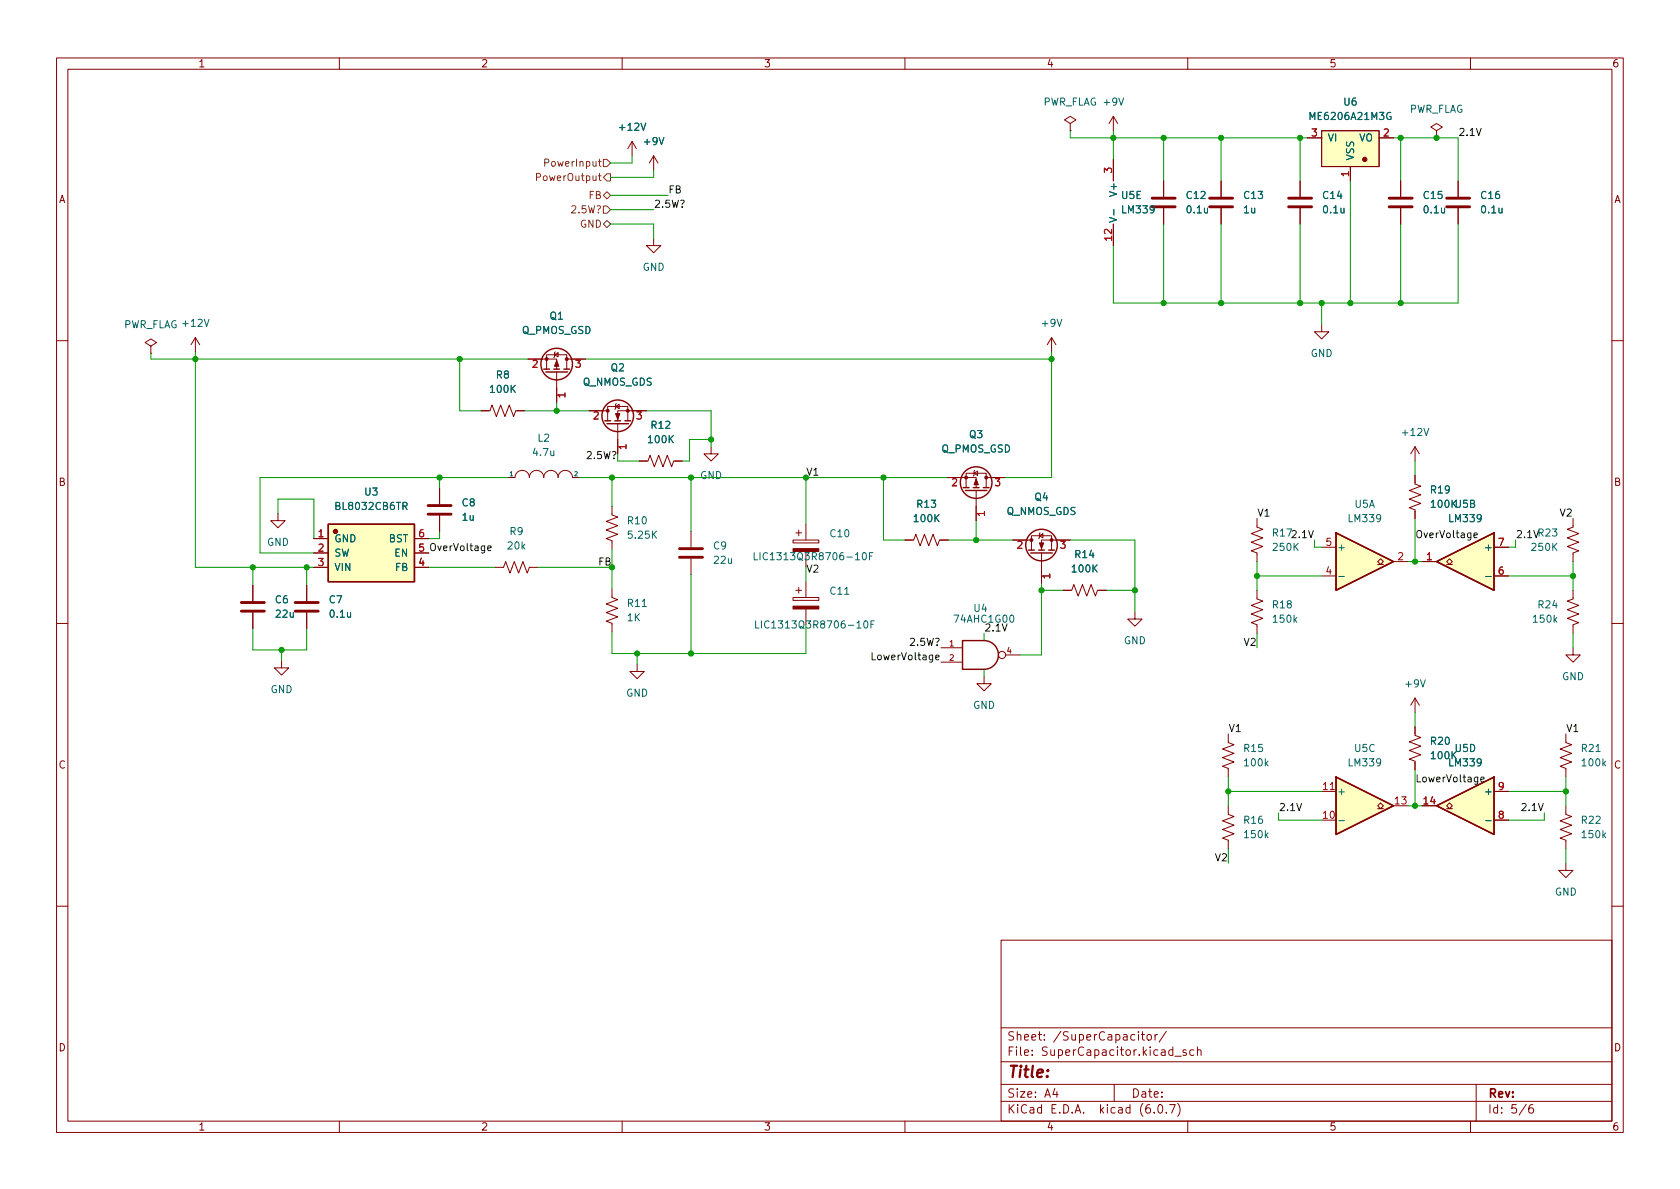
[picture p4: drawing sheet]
<svg xmlns="http://www.w3.org/2000/svg" width="297mm" height="210mm" viewBox="0 0 297 210" stroke-linecap="round" stroke-linejoin="round" font-family="sans-serif">
<g fill="none" stroke="#840000" stroke-width=".18">
<path d="M10 10.2h277v190.1h-277zM12 12.2h273v186.1h-273zM60 10.2v2M110 10.2v2M160 10.2v2M210 10.2v2M260 10.2v2M111.8 25l-.8 1.3M111.8 25v2.6M111.8 25l.7 1.3M115.6 27.6l-.8 1.2M115.6 27.6v2.5"/>
<path d="M115.6 27.6l.7 1.2M189.2 21.8l1-.6-1-.6-1 .6 1 .6v1.3M189.2 23.1h.1M196.8 20.6v2.5M196.8 28.2v3.8M196.8 39.6v3.8M196.8 20.6l-.7 1.2M196.8 20.6l.8 1.2M205.7 32v2.8M205.7 36.8v2.8M215.9 32v2.8M215.9 36.8v2.8"/>
<path d="M229.9 32v2.8M229.9 36.8v2.8M231.1 24.4h2.6M233.7 23.1h10.1v6.4h-10.1zM238.8 29.5v2.5M243.8 24.4h2.6M247.6 32v2.8M247.6 36.8v2.8M254 23.1l1-.6-1-.7-1 .7 1 .6v1.3M254 24.4h.1M257.8 32v2.8M257.8 36.8v2.8"/>
<path d="M34.5 59.7l-.7 1.3M34.5 59.7v2.5M34.5 59.7l.8 1.3M115.6 42.2v1.2h1.2l-1.2 1.3-1.3-1.3h1.3M185.9 59.7l-.7 1.3M185.9 59.7v2.5M185.9 59.7l.8 1.3M233.7 57.4v1.3h1.2l-1.2 1.2-1.3-1.2h1.3M10 60.2h2M26.7 61.2l1-.6-1-.7-1 .7 1 .6v1.3M26.7 62.5h.1M85.1 72.6h1.5l.4-1 .8 2.1 .7-2.1 .8 2.1 .7-2.1 .8 2.1 .4-1.1h1.5"/>
<path d="M93.3 63.5h5.1v1.8M96.6 65.3v-2.6h3.6v2.6M98 62.7l.7-.3v.7zM98.2 62.2l-.2 .2v.7l-.1 .1M98.4 65.8v5.3M100.2 63.5h3.3M104.1 72.6h3.3M107.4 74.4v-2.5h3.6v2.5M108.8 71.9l.7-.4v.8zM109 71.4l-.2 .1v.8l-.1 .1M109.2 74.9v5.4M114.3 72.6h-5.1v1.8"/>
<path d="M125.7 79v1.3h1.3l-1.3 1.2-1.2-1.2h1.2M250.2 79v2.5M250.2 79l-.8 1.3M250.2 79l.8 1.3M285 60.2h2M49.1 90.8v1.3h1.3l-1.3 1.2-1.2-1.2h1.2M55.5 95.2h2.5M55.5 97.8h2.5M73.3 95.2h2.5M73.3 97.8h2.5M77.7 86.4v2.7M77.7 91.2v2.8"/>
<path d="M89.8 84.4h1.3M91.1 84.4a1.27 1.27 0 0 1 1.2-1.2 1.27 1.27 0 0 1 1.3 1.2 1.27 1.27 0 0 1 1.3-1.2 1.27 1.27 0 0 1 1.2 1.2 1.27 1.27 0 0 1 1.3-1.2 1.27 1.27 0 0 1 1.3 1.2 1.27 1.27 0 0 1 1.2-1.2 1.27 1.27 0 0 1 1.3 1.2M101.2 84.4h1.3M108.2 89.5v1.6l1 .3-2 .8 2 .8-2 .7 2 .8-2 .7 1 .4v1.5M113 81.5h1.6l.3-1 .8 2 .8-2 .7 2 .8-2 .7 2 .4-1h1.5M122.2 94v2.8M122.2 98.8v2.8M140.2 95.5h4.6v.5h-4.6zM140.7 94.2h1M141.2 93.7v1M142.5 92.7v2.8M142.5 97.5v2.8"/>
<path d="M160 95.5h1.5l.4-1 .8 2 .7-2 .8 2 .8-2 .7 2 .4-1h1.5M167.5 84.4h5.1v1.8M170.8 86.2v-2.5h3.6v2.5M172.2 83.7l.6-.4v.8zM172.3 83.2l-.1 .1v.8l-.1 .1M172.6 86.7v5.4M174.4 84.4h3.3M179.1 95.5h3.3M182.4 97.3v-2.6h3.5v2.6M183.8 94.7l.6-.3v.7zM183.9 94.2l-.1 .2v.7l-.2 .1M184.1 97.8v5.3"/>
<path d="M189.2 95.5h-5.1v1.8M222.2 91.7v1.5l1.1 .4-2.1 .8 2.1 .7-2.1 .8 2.1 .7-2.1 .8 1 .4v1.5M233.7 96.8h2.5M243.6 99.8h.5l-.5-.5 .5-.5 .5 .5-.5 .5h.5M246.4 99.3h2.5M250.2 84.1v1.5l1 .4-2 .7 2 .8-2 .8 2 .7-2 .8 1 .4v1.5M251.5 99.3h2.5M255.8 99.8h.5l-.5-.5 .5-.5 .5 .5-.5 .5h.5M264.2 96.8h2.5M278.1 91.7v1.5l-1 .4 2 .8-2 .7 2 .8-2 .7 2 .8-1 .4v1.5M10 110.2h2M44.7 103.5v2.8"/>
<path d="M44.7 108.3v2.8M49.8 116.8v1.3h1.3l-1.3 1.3-1.3-1.3h1.3M54.2 103.5v2.8M54.2 108.3v2.8M55.5 100.3h2.5M73.3 100.3h2.5M87.5 100.3h1.5l.4-1 .8 2 .7-2 .8 2 .8-2 .7 2 .4-1h1.5M108.2 104.1v1.6l1 .3-2 .8 2 .8-2 .7 2 .8-2 .7 1 .4v1.6M112.6 117.5v1.2h1.3l-1.3 1.3-1.2-1.3h1.2M140.2 105.7h4.6v.5h-4.6zM140.7 104.4h1M141.2 103.9v1"/>
<path d="M142.5 102.9v2.8M142.5 107.7v2.8M166.4 114.5h3.8M166.4 117.1h3.8M174 119.6v1.3h1.3l-1.3 1.3-1.3-1.3h1.3M177.8 115.8h2.5M188 104.4h1.5l.4-1 .7 2 .8-2 .8 2 .7-2 .8 2 .4-1h1.5M200.7 108.2v1.3h1.2l-1.2 1.2-1.3-1.2h1.3M222.2 104.4v1.5l1.1 .4-2.1 .8 2.1 .7-2.1 .8 2.1 .7-2.1 .8 1 .4v1.5M233.7 101.8h2.5M264.2 101.8h2.5M278.1 114.5v1.3h-1.2l1.2 1.3 1.3-1.3h-1.3"/>
<path d="M278.1 104.4v1.5l-1 .4 2 .8-2 .7 2 .8-2 .7 2 .8-1 .4v1.5M285 110.2h2M217.2 129.8v1.5l1 .4-2 .8 2 .7-2 .8 2 .7-2 .8 1 .4v1.5M233.7 139.9h2.5M250.2 128.5v1.5l1 .4-2 .8 2 .7-2 .8 2 .8-2 .7 1 .4v1.5M250.2 123.4v2.6M250.2 123.4l-.8 1.3M250.2 123.4l.8 1.3M264.2 139.9h2.5M276.9 129.8v1.5l1 .4-2.1 .8 2.1 .7-2.1 .8 2.1 .7-2.1 .8 1.1 .4v1.5M217.2 142.5v1.5l1 .4-2 .8 2 .7-2 .8 2 .7-2 .8 1 .4v1.5M243.6 143h.5l-.5-.5 .5-.5 .5 .5-.5 .5h.5"/>
<path d="M255.8 143h.5l-.5-.5 .5-.5 .5 .5-.5 .5h.5M264.2 145h2.5M276.9 142.5v1.5l1 .4-2.1 .8 2.1 .7-2.1 .8 2.1 .7-2.1 .8 1.1 .4v1.5M276.9 152.6v1.3h-1.3l1.3 1.3 1.2-1.3h-1.2M10 160.2h2M177 166.3h108v32h-108zM285 160.2h2M60 198.3v2M110 198.3v2M160 198.3v2M177 194.8h108M177 191.8h108"/>
<path d="M177 187.8h108M177 181.8h108M186.5 192.5l-.4 1h1M186.9 193v1M197 191.8v3M201.3 182.4v.2M201.3 182.9v1M201.8 182.9h.6M202 182.4v1.3l.4 .2M202.9 183.1l.2-.2 .4 .2 .1 .5-.2 .3h-.3l-.2-.1zM204.1 196.7v.1M204.2 182.9v1"/>
<path d="M204.6 182.9l-.2 .1-.2 .2M204.9 195.4l.2-.1a.81 .81 0 0 1 .6 .7 .81 .81 0 0 1-.3 .8h-.2a.81 .81 0 0 1-.6-.6 .81 .81 0 0 1 .3-.8zM206.2 196.7v.1M206.2 182.4l-1.3 1.9M206.8 195.3h1l-.7 1.5M207.7 186.8h1.2M208.2 195.1a1.72 1.72 0 0 1 0 2.3M209.7 185.7l-.3-.1-.3 .2 .1 .3 .5 .1v.4h-.6M210 198.3v2M211.1 185.7l-.5-.1-.2 .3v.4l.1 .3h.6M211.7 185.8l.2-.2 .4 .1 .1 .9M211.7 185.1v1.5"/>
<path d="M260 198.3v2M261 191.8v6.5M269.9 195.3l-1.3 1.9M271 195.3a.6 .6 0 0 0-.7 .7v.5l.1 .3h.5l.2-.1 .1-.5-.2-.2-.4-.1-.3 .3"/>
<circle cx="177.2" cy="115.8" r=".63"/>
</g>
<g fill="none" stroke="#840000" stroke-width=".25">
<path d="M96.1 65.3h1.1M96.5 65.8h3.8M97.9 65.3h1M99.7 65.3h1M106.9 74.4h1M107.3 74.9h3.8M108.7 74.4h1M110.5 74.4h1M58 92.7h15.3v10.2h-15.3zM170.3 86.2h1M170.7 86.7h3.8M172.1 86.2h1"/>
<path d="M173.9 86.2h1M181.9 97.3h1M182.2 97.8h3.9M183.6 97.3h1.1M185.4 97.3h1M236.2 94.2l10.2 5.1-10.2 5.1zM254 99.3l10.2-5.1v10.2zM170.2 113.3h3.8a2.54 2.54 0 0 1 2.5 2.5 2.54 2.54 0 0 1-2.5 2.6h-3.8zM236.2 137.4l10.2 5.1-10.2 5.1zM254 142.5l10.2-5.1v10.2z"/>
<circle cx="98.4" cy="64.4" r="2.79"/>
<circle cx="109.2" cy="73.5" r="2.79"/>
<circle cx="172.6" cy="85.3" r="2.79"/>
<circle cx="184.1" cy="96.4" r="2.79"/>
</g>
<g fill="#840000" stroke="#840000" stroke-width=".18">
<path d="M98.4 63.7l.4 1.1h-.8z"/>
<path d="M108.8 73.1h.8l-.4 1.1z"/>
<path d="M172.6 84.7l.4 1h-.8z"/>
<path d="M183.8 96h.7l-.4 1z"/>
<path d="M140.2 107.2h4.6v.5h-4.6z"/>
<path d="M140.2 97h4.6v.5h-4.6z"/>
<circle cx="96.6" cy="63.5" r=".25"/>
<circle cx="100.2" cy="63.5" r=".25"/>
<circle cx="111" cy="72.6" r=".25"/>
<circle cx="107.4" cy="72.6" r=".25"/>
<circle cx="59.3" cy="94" r=".38"/>
<circle cx="241.3" cy="28.2" r=".38"/>
<circle cx="170.8" cy="84.4" r=".25"/>
<circle cx="174.4" cy="84.4" r=".25"/>
<circle cx="185.9" cy="95.5" r=".25"/>
<circle cx="182.4" cy="95.5" r=".25"/>
</g>
<g fill="#ffffc2" stroke="#ffffc2" stroke-width=".18">
<path d="M254 142.5l10.2-5.1v10.2z"/>
<path d="M58 92.7h15.3v10.2h-15.3z"/>
<path d="M233.7 23.1h10.1v6.4h-10.1z"/>
<path d="M236.2 137.4l10.2 5.1-10.2 5.1z"/>
<path d="M236.2 94.2l10.2 5.1-10.2 5.1z"/>
<path d="M254 99.3l10.2-5.1v10.2z"/>
</g>
<path d="M196.9 37.1v.9M133.4 97.7v1.3h.6M153.7 98.3h.5M154.3 97.7h-.6v1.3M133.6 109.8v1.3h.6M154 110.4h.4M154.6 109.8h-.6v1.3M236.7 101.9h1M262.7 101.9h1M236.7 145.1h1M262.7 145.1h1" fill="none" stroke="#006464" stroke-width=".18"/>
<g fill="none" stroke="#840000" stroke-width=".51">
<path d="M203.7 36.6h4.1M203.7 35h4.1M213.9 36.6h4M213.9 35h4M227.8 36.6h4.1M227.8 35h4.1M245.6 36.6h4.1M245.6 35h4.1M255.8 36.6h4M255.8 35h4M75.7 89.4h4.1M75.7 90.9h4.1"/>
<path d="M120.1 98.5h4.1M120.1 97h4.1M42.7 108.1h4M42.7 106.5h4M52.2 108.1h4.1M52.2 106.5h4.1"/>
</g>
<path d="M94.9 31.3h.6l.1-.2-.1-.3-.6-.1v1.2M96.3 28.8l.6-.1 .1-.1v-.4l-.7-.1v1.3M105.8 31.1h.5M106 30.7v1.1l.3 .1M106.7 39.6l.6-.6 .6 .6-.6 .7zM106.7 28.2h.6l.6 .6-.6 .7h-.6zM106.7 36.4h.6l.6 .7-.6 .6h-.6zM107.3 30.7h.6v1.3h-.6l-.6-.6zM107.3 33.9l.6 .6-.6 .7-.6-.7z" fill="none" stroke="#725600" stroke-width=".18"/>
<path d="M86.2 97l.6-.2v-.2l-.4-.1-.2 .2 .1 .6h.5M260.6 94.7l.6-.2v-.2l-.4-.1-.2 .2 .1 .6h.5M154.2 115.4v1.3h.6M261.8 137.8l.6-.1v-.2l-.4-.1-.2 .2 .1 .6h.5" fill="none" stroke="#0f0f0f" stroke-width=".18"/>
<g fill="none" stroke="#009600" stroke-width=".18">
<path d="M107.9 34.5h10.2M107.9 39.6h7.7v2.6M107.9 37.1h7.7M111.8 27.6v1.2h-3.9M115.6 30.1v1.3h-7.7M189.2 23.1v1.3h41.9M196.8 23.1v5.1M205.7 24.4v7.6M205.7 39.6v14M215.9 24.4v7.6M215.9 39.6v14M229.9 24.4v7.6"/>
<path d="M229.9 39.6v14M238.8 32v21.6M246.4 24.4h11.4v7.6M247.6 24.4v7.6M247.6 39.6v14M257.8 39.6v14h-61v-10.2M233.7 53.6v3.8M26.7 62.5v1h66.6M34.5 62.2v38.1h21M81.3 63.5v9.1h3.8M92.7 72.6h11.4M98.4 71.1v1.5"/>
<path d="M103.5 63.5h82.4M114.3 72.6h11.4v6.4M125.7 77.7h-3.8v3.8h-1.3M185.9 62.2v22.2h-8.2M49.1 90.8v-2.5h6.4v6.9M77.7 84.4v2M77.7 94v1.2h-1.9M89.8 84.4h-43.8v13.4h9.5M102.5 84.4h65M108.2 84.4v5.1M108.2 97.1v7M109.2 81.5h3.8"/>
<path d="M122.2 84.4v9.6M142.5 84.4v8.3M156.2 84.4v11.1h3.8M167.6 95.5h11.5M172.6 92.1v3.4M189.2 95.5h11.5v12.7M222.2 99.3v5.1M232.4 95.5v1.3h1.3M248.9 99.3h2.6M250.2 81.5v2.6M250.2 91.7v7.6M268 95.5v1.3h-1.3"/>
<path d="M278.1 99.3v5.1M44.7 100.3v3.2M44.7 111.1v3.8h9.5v-3.8M49.8 114.9v1.9M54.2 100.3v3.2M75.8 100.3h11.7M95.1 100.3h13.1M112.6 115.6v1.9M122.2 101.6v14M142.5 110.5v5.1h-34.3v-3.8M142.5 100.3v2.6M174 112v1.3"/>
<path d="M174 118.4v1.2M184.1 104.4h3.9M184.1 103.1v12.7h-3.8M195.6 104.4h5.1M222.2 101.8h11.5M222.2 112v2.5M266.7 101.8h11.4M278.1 112v2.5M217.2 139.9h16.5M217.2 137.4v5.1M250.2 126v2.5M250.2 136.1v6.4"/>
<path d="M266.7 139.9h10.2M276.9 137.4v5.1M217.2 150.1v2.5M226.1 143.8v1.2h7.6M248.9 142.5h2.6M273 143.8v1.2h-6.3M276.9 150.1v2.5"/>
</g>
<g fill="#009600" stroke="#009600" stroke-width=".18">
<circle cx="98.4" cy="72.6" r=".46"/>
<circle cx="77.7" cy="84.4" r=".46"/>
<circle cx="81.3" cy="63.5" r=".46"/>
<circle cx="108.2" cy="84.4" r=".46"/>
<circle cx="247.6" cy="53.6" r=".46"/>
<circle cx="250.2" cy="99.3" r=".46"/>
<circle cx="222.2" cy="101.8" r=".46"/>
<circle cx="215.9" cy="53.6" r=".46"/>
<circle cx="229.9" cy="53.6" r=".46"/>
<circle cx="205.7" cy="53.6" r=".46"/>
<circle cx="238.8" cy="53.6" r=".46"/>
<circle cx="200.7" cy="104.4" r=".46"/>
<circle cx="156.2" cy="84.4" r=".46"/>
<circle cx="185.9" cy="63.5" r=".46"/>
<circle cx="196.8" cy="24.4" r=".46"/>
<circle cx="278.1" cy="101.8" r=".46"/>
<circle cx="276.9" cy="139.9" r=".46"/>
<circle cx="108.2" cy="100.3" r=".46"/>
<circle cx="112.6" cy="115.6" r=".46"/>
<circle cx="122.2" cy="84.4" r=".46"/>
<circle cx="125.7" cy="77.7" r=".46"/>
<circle cx="142.5" cy="84.4" r=".46"/>
<circle cx="172.6" cy="95.5" r=".46"/>
<circle cx="184.1" cy="104.4" r=".46"/>
<circle cx="122.2" cy="115.6" r=".46"/>
<circle cx="44.7" cy="100.3" r=".46"/>
<circle cx="34.5" cy="63.5" r=".46"/>
<circle cx="49.8" cy="114.9" r=".46"/>
<circle cx="54.2" cy="100.3" r=".46"/>
<circle cx="229.9" cy="24.4" r=".46"/>
<circle cx="247.6" cy="24.4" r=".46"/>
<circle cx="233.7" cy="53.6" r=".46"/>
<circle cx="254" cy="24.4" r=".46"/>
<circle cx="205.7" cy="24.4" r=".46"/>
<circle cx="215.9" cy="24.4" r=".46"/>
<circle cx="217.2" cy="139.9" r=".46"/>
<circle cx="250.2" cy="142.5" r=".46"/>
</g>
<text font-size="2.8" fill="#840000" x="178" y="190.6">Title:</text>
<g font-size="2.1" fill="#840000">
<text x="178" y="184">Sheet: /SuperCapacitor/</text>
<text x="178" y="186.7">File: SuperCapacitor.kicad_sch</text>
<text x="178" y="196.9">KiCad E.D.A. kicad (6.0.7)</text>
<text x="178" y="194.1">Size: A4</text>
<text x="200" y="194.1">Date:</text>
<text x="263" y="194.1">Rev:</text>
<text x="263" y="196.9">Id: 5/6</text>
</g>
<g font-size="1.8" fill="#840000">
<text x="35" y="11.9">1</text>
<text x="85" y="11.9">2</text>
<text x="135" y="11.9">3</text>
<text x="185" y="11.9">4</text>
<text x="235" y="11.9">5</text>
<text x="285" y="11.9">6</text>
<text x="10.3" y="35.9">A</text>
<text x="285.3" y="35.9">A</text>
<text x="10.3" y="85.9">B</text>
<text x="285.3" y="85.9">B</text>
<text x="10.3" y="135.9">C</text>
<text x="285.3" y="135.9">C</text>
<text x="10.3" y="185.9">D</text>
<text x="285.3" y="185.9">D</text>
<text x="35" y="199.9">1</text>
<text x="85" y="199.9">2</text>
<text x="135" y="199.9">3</text>
<text x="185" y="199.9">4</text>
<text x="235" y="199.9">5</text>
<text x="285" y="199.9">6</text>
</g>
<g font-size="1.8" fill="#006464">
<text x="109.7" y="23.1">+12V</text>
<text x="184.3" y="18.7">PWR_FLAG</text>
<text x="195.3" y="18.7">+9V</text>
<text x="231.9" y="21.2">ME6206A21M3G</text>
<text x="237.6" y="18.7">U6</text>
<text x="249" y="19.9">PWR_FLAG</text>
<text x="114" y="25.6">+9V</text>
<text x="234.7" y="25">VI</text>
<text x="239.4" y="28.4" transform="rotate(-90 239.4 28.4)">VSS</text>
<text x="240.3" y="25">VO</text>
<text x="197.5" y="34.3" transform="rotate(-90 197.5 34.3)">V+</text>
<text x="198.3" y="35.2">U5E</text>
<text x="209.9" y="35.2">C12</text>
<text x="220" y="35.2">C13</text>
<text x="234" y="35.2">C14</text>
<text x="251.8" y="35.2">C15</text>
<text x="261.9" y="35.2">C16</text>
<text x="197.5" y="39.5" transform="rotate(-90 197.5 39.5)">V-</text>
<text x="198.5" y="37.7">LM339</text>
<text x="209.9" y="37.7">0.1u</text>
<text x="219.9" y="37.7">1u</text>
<text x="234.1" y="37.7">0.1u</text>
<text x="251.9" y="37.7">0.1u</text>
<text x="262" y="37.7">0.1u</text>
<text x="113.6" y="47.9">GND</text>
<text x="21.7" y="58">PWR_FLAG +12V</text>
<text x="92.2" y="59">Q_PMOS_GSD</text>
<text x="97.2" y="56.5">Q1</text>
<text x="184.3" y="57.8">+9V</text>
<text x="108" y="65.7">Q2</text>
<text x="231.7" y="63.1">GND</text>
<text x="86.8" y="69.5">100K</text>
<text x="87.8" y="66.9">R8</text>
<text x="103" y="68.2">Q_NMOS_GDS</text>
<text x="115.2" y="75.8">R12</text>
<text x="171.4" y="77.5">Q3</text>
<text x="248.1" y="77.1">+12V</text>
<text x="94.4" y="80.6">4.7u</text>
<text x="95.1" y="78.1">L2</text>
<text x="114.7" y="78.4">100K</text>
<text x="166.4" y="80">Q_PMOS_GSD</text>
<text x="64.5" y="87.6">U3</text>
<text x="81.7" y="89.5">C8</text>
<text x="123.8" y="84.7">GND</text>
<text x="162.2" y="89.8">R13</text>
<text x="183" y="88.5">Q4</text>
<text x="239.5" y="89.8">U5A</text>
<text x="253" y="87.2">R19</text>
<text x="253.1" y="89.8">100KU5B</text>
<text x="59.1" y="95.9">GND</text>
<text x="59.6" y="90.2">BL8032CB6TR</text>
<text x="68.7" y="95.9">BST</text>
<text x="81.8" y="92.1">1u</text>
<text x="90.2" y="94.6">R9</text>
<text x="111" y="92.7">R10</text>
<text x="111.2" y="95.2">5.25K</text>
<text x="146.9" y="95">C10</text>
<text x="161.7" y="92.3">100K</text>
<text x="177.9" y="91.1">Q_NMOS_GDS</text>
<text x="225.1" y="94.9">R17</text>
<text x="238.5" y="92.3">LM339</text>
<text x="256.3" y="92.3">LM339</text>
<text x="47.2" y="96.5">GND</text>
<text x="59.1" y="98.4">SW</text>
<text x="59.1" y="101">VIN</text>
<text x="69.8" y="98.4">EN</text>
<text x="69.9" y="101">FB</text>
<text x="89.8" y="97.1">20k</text>
<text x="126.2" y="97.1">C9</text>
<text x="126.3" y="99.7">22u</text>
<text x="134.8" y="99.1">LIC1313Q3R8706-10F</text>
<text x="189.7" y="101.2">100K</text>
<text x="190.1" y="98.7">R14</text>
<text x="225.2" y="97.4">250K</text>
<text x="236.3" y="97.4">+</text>
<text x="263" y="97.4">+</text>
<text x="270.9" y="97.4">250K</text>
<text x="48.7" y="106.7">C6</text>
<text x="58.2" y="106.7">C7</text>
<text x="111" y="107.3">R11</text>
<text x="146.9" y="105.2">C11</text>
<text x="225.1" y="107.6">R18</text>
<text x="272" y="107.6">R24</text>
<text x="48.9" y="109.2">22u</text>
<text x="58.4" y="109.2">0.1u</text>
<text x="110.9" y="109.8">1K</text>
<text x="135" y="111.1">LIC1313Q3R8706-10F</text>
<text x="168.9" y="110.1">74AHC1G00</text>
<text x="172.2" y="108.2">U4</text>
<text x="198.7" y="113.9">GND</text>
<text x="225.2" y="110.1">150k</text>
<text x="271.2" y="110.1">150k</text>
<text x="47.8" y="122.5">GND</text>
<text x="110.7" y="123.2">GND</text>
<text x="172" y="125.3">GND</text>
<text x="248.6" y="121.5">+9V</text>
<text x="276.2" y="120.3">GND</text>
<text x="253" y="131.7">R20</text>
<text x="220" y="133">R15</text>
<text x="220.2" y="135.5">100k</text>
<text x="238.5" y="135.5">LM339</text>
<text x="239.5" y="133">U5C</text>
<text x="253.1" y="134.2">100K</text>
<text x="256.3" y="135.5">LM339</text>
<text x="257.3" y="133">U5D</text>
<text x="279.7" y="133">R21</text>
<text x="279.8" y="135.5">100k</text>
<text x="236.3" y="140.6">+</text>
<text x="263" y="140.6">+</text>
<text x="220" y="145.7">R16</text>
<text x="220.2" y="148.2">150k</text>
<text x="279.7" y="145.7">R22</text>
<text x="279.8" y="148.2">150k</text>
<text x="274.9" y="158.4">GND</text>
</g>
<g font-size="1.8" fill="#725600">
<text x="96.9" y="29.5">PowerInput</text>
<text x="95.4" y="32">PowerOutput</text>
<text x="104.1" y="35.2">FB</text>
<text x="101.3" y="37.7">2.5W?</text>
<text x="102.6" y="40.3">GND</text>
</g>
<g font-size="1.8" fill="#a90000">
<text x="231.9" y="24.1">3</text>
<text x="244.6" y="24.1">2</text>
<text x="196.6" y="30.6" transform="rotate(-90 196.6 30.6)">3</text>
<text x="238.5" y="31.2" transform="rotate(-90 238.5 31.2)">1</text>
<text x="196.6" y="42.5" transform="rotate(-90 196.6 42.5)">12</text>
<text x="94.1" y="65">2</text>
<text x="101.7" y="65">3</text>
<text x="99.9" y="70.3" transform="rotate(-90 99.9 70.3)">1</text>
<text x="104.9" y="74.2">2</text>
<text x="112.5" y="74.2">3</text>
<text x="110.7" y="79.5" transform="rotate(-90 110.7 79.5)">1</text>
<text x="168.3" y="86">2</text>
<text x="175.9" y="86">3</text>
<text x="56.3" y="95">1</text>
<text x="74.1" y="95">6</text>
<text x="174.1" y="91.3" transform="rotate(-90 174.1 91.3)">1</text>
<text x="56.3" y="97.5">2</text>
<text x="56.3" y="100.1">3</text>
<text x="74.1" y="100.1">4</text>
<text x="74.1" y="97.5">5</text>
<text x="179.8" y="97">2</text>
<text x="187.5" y="97">3</text>
<text x="234.5" y="101.6">4</text>
<text x="234.5" y="96.5">5</text>
<text x="247.2" y="99.1">2</text>
<text x="252.2" y="99.1">1</text>
<text x="264.9" y="101.6">6</text>
<text x="264.9" y="96.5">7</text>
<text x="185.7" y="102.3" transform="rotate(-90 185.7 102.3)">1</text>
<text x="234" y="139.7">11</text>
<text x="246.7" y="142.2">13</text>
<text x="251.7" y="142.2">14</text>
<text x="264.9" y="139.7">9</text>
<text x="234" y="144.8">10</text>
<text x="264.9" y="144.8">8</text>
</g>
<g font-size="1.8" fill="#0f0f0f">
<text x="257.8" y="24">2.1V</text>
<text x="118.1" y="34.2">FB</text>
<text x="115.6" y="36.7">2.5W?</text>
<text x="142.5" y="84.1">V1</text>
<text x="222.2" y="91.3">V1</text>
<text x="228.8" y="95.1">2.1V</text>
<text x="250.2" y="95.1">OverVoltage</text>
<text x="268" y="95.1">2.1V R23</text>
<text x="276" y="91.3">V2</text>
<text x="74.1" y="97.5">5 OverVoltage</text>
<text x="105.8" y="100">FB</text>
<text x="142.5" y="101.2">V2</text>
<text x="174" y="111.7">2.1V</text>
<text x="154.8" y="116.7">LowerVoltage</text>
<text x="161.2" y="114.2">2.5W?</text>
<text x="220.1" y="114.2">V2</text>
<text x="217.2" y="129.4">V1</text>
<text x="276.9" y="129.4">V1</text>
<text x="226.1" y="143.4">2.1V</text>
<text x="250.2" y="138.3">LowerVoltage</text>
<text x="269.4" y="143.4">2.1V</text>
<text x="215" y="152.3">V2</text>
</g>
<text font-size="1.8" fill="#009600" x="104" y="81.2">2.5W?</text>
<g font-size="1.4" fill="#a90000">
<text x="167.9" y="114.3">1</text>
<text x="167.9" y="116.8">2</text>
<text x="178" y="115.6">4</text>
</g>
<g font-size="1.1" fill="#006464">
<text x="90.1" y="84.2">1</text>
<text x="101.6" y="84.2">2</text>
</g>
</svg>
